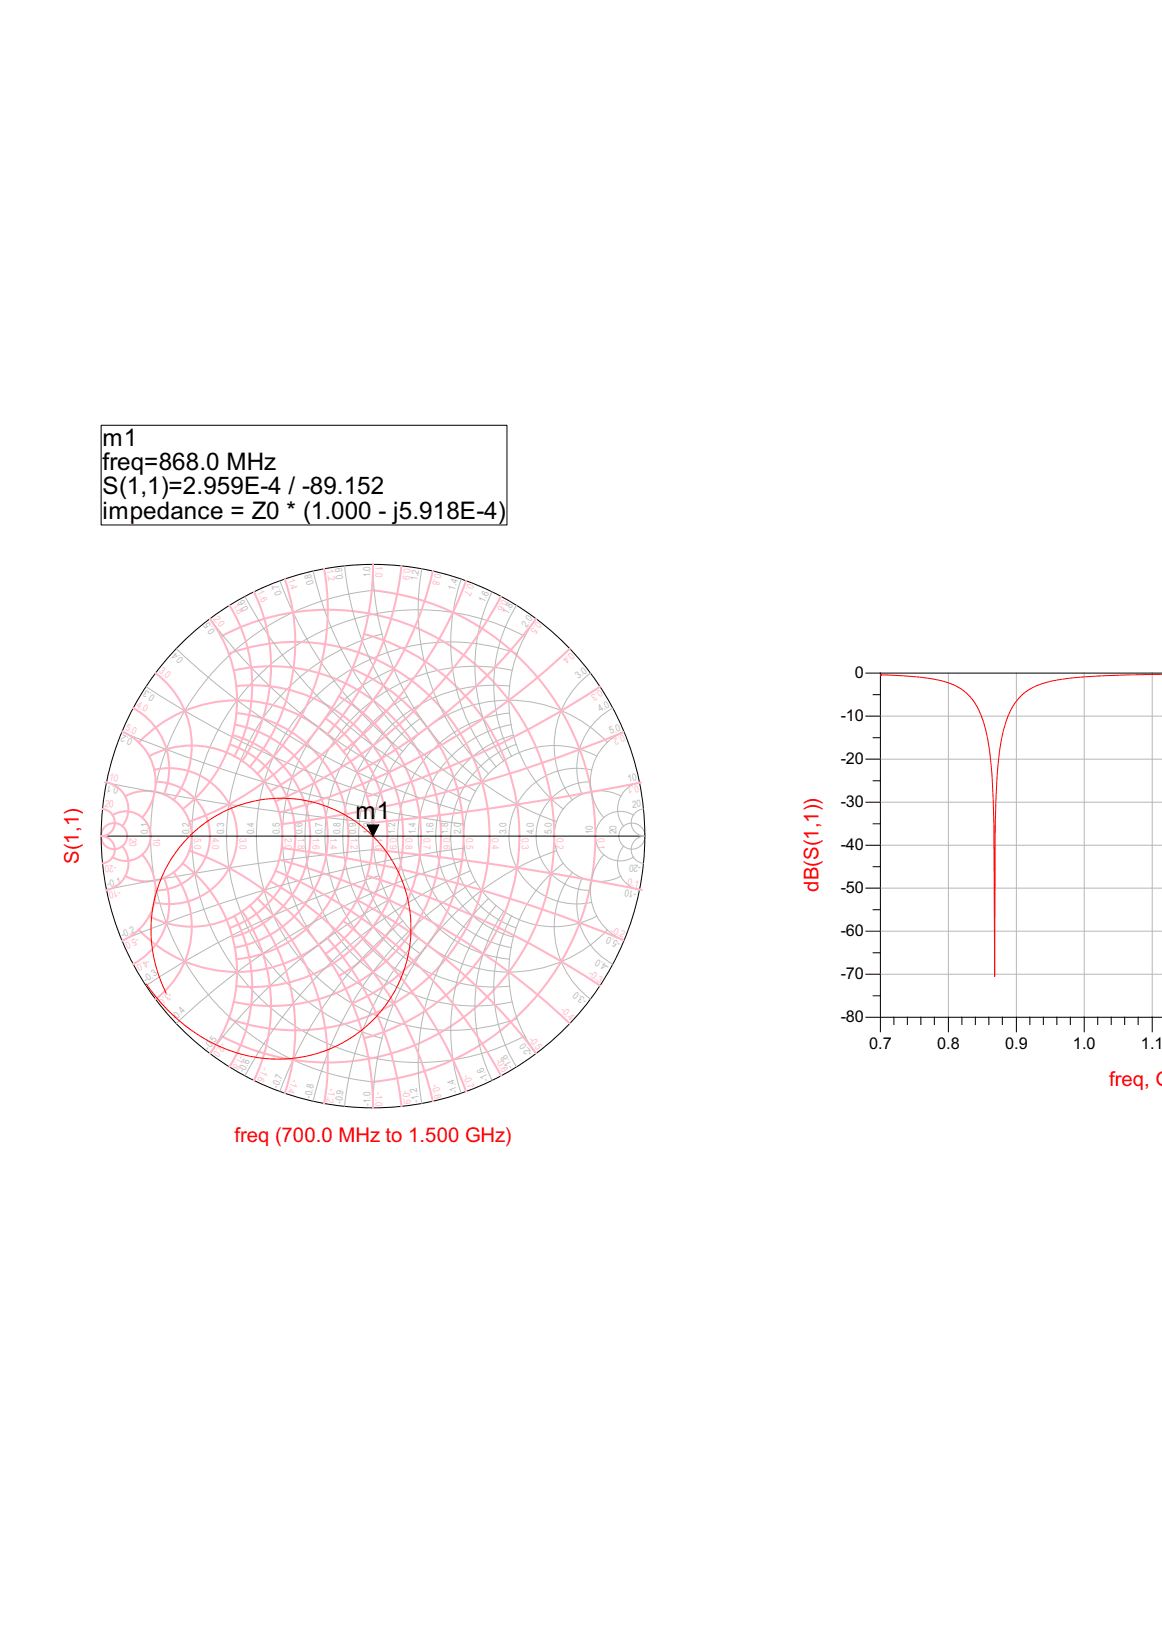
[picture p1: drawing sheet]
<svg xmlns="http://www.w3.org/2000/svg" width="210mm" height="297mm" viewBox="0 0 210 297" stroke-linecap="round" stroke-linejoin="round" font-family="sans-serif">
<g fill="none" stroke="#b8b8b8" stroke-width=".18">
<path d="M31.9 117.3a122.6 122.6 0 0 0 52.4 29.5M38 111.9a98.7 98.7 0 0 0 32.3 27.6M44.3 107.8a82.2 82.2 0 0 0 40.7 37M50.6 105a70.3 70.3 0 0 0 22.2 30.8M56.6 103.2a61.5 61.5 0 0 0 29.3 39.7M62.2 102.3a54.3 54.3 0 0 0 13.5 30.4M67.4 102a49.1 49.1 0 0 0 33.1 46.4M67.5 106.7a44.6 44.6 0 0 0-40.3 44.4 44.6 44.6 0 0 0 40.3 44.4M69 114.5a37.8 37.8 0 0 0-28.1 36.6 37.8 37.8 0 0 0 28.1 36.5M76.2 102.8a40.9 40.9 0 0 0 12 37M83.3 104.7a35.1 35.1 0 0 0 6.3 33.8M88.9 107a30.7 30.7 0 0 0 2.1 30.5"/>
<path d="M93.3 109.4a27.3 27.3 0 0 0-.9 27.3M93.4 118.1a35.1 35.1 0 0 0-47.1 33 35.1 35.1 0 0 0 47.1 32.9M94.8 115a40.9 40.9 0 0 0-60.2 36.1 40.9 40.9 0 0 0 60.2 36.1M96.8 111.8a24.6 24.6 0 0 0 4.9 34.4M22.2 132.3a243.8 243.8 0 0 0 61.6 16.6M26.4 124.1a163 163 0 0 0 42 19.8M71.1 120.9a32.7 32.7 0 0 0-20.1 30.2 32.7 32.7 0 0 0 20.1 30.2M73.5 125.8a28.9 28.9 0 0 0 0 50.5M76 129.8a25.8 25.8 0 0 0 0 42.6M92 128.8a22.3 22.3 0 0 0-20.2 22.3 22.3 22.3 0 0 0 20.2 22.2M92.1 124a27.3 27.3 0 0 0-30.2 27.1 27.3 27.3 0 0 0 30.1 27.1M92.3 130.9a20.5 20.5 0 0 0-16.8 20.2 20.5 20.5 0 0 0 16.8 20.1"/>
<path d="M92.5 121.1a30.7 30.7 0 0 0-37.4 30 30.7 30.7 0 0 0 37.4 29.9M92.7 132.8a18.9 18.9 0 0 0-14 18.3 18.9 18.9 0 0 0 14 18.2M93.2 134.5a17.5 17.5 0 0 0-11.8 16.6 17.5 17.5 0 0 0 11.8 16.5M106.7 121.6a16.4 16.4 0 0 0-3.3 22.9M106.9 139.1a12.3 12.3 0 0 0-15 12 12.3 12.3 0 0 0 15 11.9M107.8 136.6a16.4 16.4 0 0 0-24.1 14.5 16.4 16.4 0 0 0 24.1 14.4M109.7 134.1a24.6 24.6 0 0 0-35-.5 24.6 24.6 0 0 0 0 35 24.6 24.6 0 0 0 35-.6M110.7 128a12.3 12.3 0 0 0-5.6 15.5M112.7 132.2a9.8 9.8 0 0 0-3.6 15.5M159 137.2h51M159 129.4h51M171.3 121.6v62.2"/>
<path d="M183.6 121.6v62.2M195.9 121.6v62.2M208.1 121.6v62.2M18.9 141.4a490.3 490.3 0 0 0 48.2 7.2M67.2 153.5a490.5 490.5 0 0 0-48.2 7.3M68.4 158.2a163 163 0 0 0-42 19.8M83.9 153.2a243.9 243.9 0 0 0-61.7 16.6M84.3 155.3a122.6 122.6 0 0 0-52.4 29.6M85 157.3a82.2 82.2 0 0 0-40.7 37M85.9 159.2a61.5 61.5 0 0 0-29.3 39.7M100.5 153.7a49.1 49.1 0 0 0-33.1 46.5M101.7 156a24.6 24.6 0 0 0-4.9 34.3"/>
<path d="M103.4 157.6a16.4 16.4 0 0 0 3.3 22.9M105.1 158.6a12.3 12.3 0 0 0 5.6 15.6M106.7 141.3a9.8 9.8 0 0 0-9.9 9.8 9.8 9.8 0 0 0 9.9 9.8M109.1 154.4a9.8 9.8 0 0 0 3.6 15.6M112.2 143.8a8.2 8.2 0 0 0-12.1 7.3 8.2 8.2 0 0 0 12.1 7.2M112.7 152.9a4.9 4.9 0 0 0 2.8 7.9M114.4 147.3a4.5 4.5 0 0 0-6.8 3.8 4.5 4.5 0 0 0 6.8 3.8M115.5 141.4a4.9 4.9 0 0 0-2.8 7.9M116.2 146.2a2.46 2.46 0 0 0-2.2 2.5 2.46 2.46 0 0 0 2.5 2.4 2.46 2.46 0 0 0-2.5 2.3 2.46 2.46 0 0 0 2.2 2.6M159 152.7h51M159 144.9h51M70.3 162.6a98.7 98.7 0 0 0-32.3 27.6"/>
<path d="M72.8 166.4a70.3 70.3 0 0 0-22.2 30.7M75.7 169.4a54.3 54.3 0 0 0-13.5 30.4M88.2 162.4a40.9 40.9 0 0 0-12 37M89.6 163.6a35.1 35.1 0 0 0-6.3 33.9M91 164.7a30.7 30.7 0 0 0-2.1 30.5M92.4 165.5a27.3 27.3 0 0 0 .9 27.2M159 176h51M159 168.2h51M159 160.5h51"/>
<circle cx="114.1" cy="151.1" r="2.36"/>
</g>
<g fill="none" stroke="#ffb5c5" stroke-width=".37">
<path d="M37.9 111.8a24.5 24.5 0 0 1-4.9 34.4M40 115a40.9 40.9 0 0 1 60.1 36.1 40.9 40.9 0 0 1-60.1 36.1M41.3 118.1a35.1 35.1 0 0 1 47.1 33 35.1 35.1 0 0 1-47.1 32.9M41.5 109.4a27.3 27.3 0 0 1 .8 27.3M45.9 107a30.7 30.7 0 0 1-2.1 30.5M51.5 104.7a35.1 35.1 0 0 1-6.4 33.8M58.5 102.8a40.9 40.9 0 0 1-12 37M65.8 114.5a37.8 37.8 0 0 1 28 36.6 37.8 37.8 0 0 1-28.1 36.5M67.2 106.7a44.6 44.6 0 0 1 40.4 44.4 44.6 44.6 0 0 1-40.4 44.4M67.4 102a49.1 49.1 0 0 1-33.2 46.4M72.5 102.3a54.3 54.3 0 0 1-13.4 30.4M78.2 103.2a61.5 61.5 0 0 1-29.3 39.7"/>
<path d="M84.2 105a70.3 70.3 0 0 1-22.2 30.8M90.5 107.8a82.2 82.2 0 0 1-40.7 37M96.8 111.9a98.7 98.7 0 0 1-32.3 27.6M102.9 117.3a122.6 122.6 0 0 1-52.4 29.5M22.1 132.2a9.8 9.8 0 0 1 3.6 15.5M24.1 128a12.3 12.3 0 0 1 5.5 15.5M25.1 134.1a24.5 24.5 0 0 1 35-.5 24.5 24.5 0 0 1 0 35 24.5 24.5 0 0 1-35-.6M26.9 136.6a16.4 16.4 0 0 1 24.1 14.5 16.4 16.4 0 0 1-24.1 14.4M27.9 139.1a12.3 12.3 0 0 1 14.9 12 12.3 12.3 0 0 1-14.9 12M28.1 121.6a16.4 16.4 0 0 1 3.3 22.9M41.5 134.5a17.5 17.5 0 0 1 11.8 16.6 17.5 17.5 0 0 1-11.8 16.5M42 132.8a18.9 18.9 0 0 1 14 18.3 18.9 18.9 0 0 1-14 18.2"/>
<path d="M42.3 121.1a30.7 30.7 0 0 1 37.4 30 30.7 30.7 0 0 1-37.5 29.9M42.4 130.9a20.5 20.5 0 0 1 16.8 20.2 20.5 20.5 0 0 1-16.8 20.1M42.7 124a27.3 27.3 0 0 1 30.1 27.1 27.3 27.3 0 0 1-30.1 27.1M42.7 128.8a22.3 22.3 0 0 1 20.2 22.3 22.3 22.3 0 0 1-20.2 22.2M58.8 129.8a25.8 25.8 0 0 1 0 42.6M61.2 125.8a28.9 28.9 0 0 1 0 50.5M63.6 120.9a32.7 32.7 0 0 1 20.1 30.2 32.7 32.7 0 0 1-20.1 30.2M108.3 124.1a163 163 0 0 1-42 19.8M112.5 132.3a243.9 243.9 0 0 1-61.6 16.6M18.5 146.2a2.46 2.46 0 0 1 2.2 2.5 2.46 2.46 0 0 1-2.4 2.4 2.46 2.46 0 0 1 2.4 2.3 2.46 2.46 0 0 1-2.2 2.6M19.2 141.4a4.9 4.9 0 0 1 2.9 7.9M20.3 147.3a4.5 4.5 0 0 1 6.9 3.8 4.5 4.5 0 0 1-6.9 3.8"/>
<path d="M22.1 152.9a4.9 4.9 0 0 1-2.8 7.9M22.6 143.9a8.2 8.2 0 0 1 12 7.2 8.2 8.2 0 0 1-12 7.2M25.7 154.4a9.8 9.8 0 0 1-3.6 15.6M28.1 141.3a9.8 9.8 0 0 1 9.8 9.8 9.8 9.8 0 0 1-9.8 9.8M29.6 158.6a12.3 12.3 0 0 1-5.5 15.6M31.4 157.6a16.4 16.4 0 0 1-3.3 22.9M33 156a24.5 24.5 0 0 1 4.9 34.3M34.2 153.7a49.1 49.1 0 0 1 33.2 46.5M48.9 159.2a61.5 61.5 0 0 1 29.3 39.8M49.8 157.3a82.2 82.2 0 0 1 40.7 37M50.5 155.4a122.6 122.6 0 0 1 52.4 29.5M51 153.2a243.8 243.8 0 0 1 61.6 16.6"/>
<path d="M66.4 158.2a162.9 162.9 0 0 1 41.9 19.8M67.7 153.5a490.4 490.4 0 0 1 48.2 7.3M115.7 141.4a490.2 490.2 0 0 1-48.2 7.2M42.3 165.5a27.3 27.3 0 0 1-.8 27.2M43.8 164.7a30.7 30.7 0 0 1 2.1 30.5M45.1 163.6a35.1 35.1 0 0 1 6.4 33.9M46.5 162.4a40.9 40.9 0 0 1 12 37M59.1 169.4a54.3 54.3 0 0 1 13.4 30.4M62 166.4a70.3 70.3 0 0 1 22.2 30.7M64.5 162.6a98.7 98.7 0 0 1 32.3 27.6"/>
<circle cx="20.6" cy="151.1" r="2.36"/>
</g>
<g fill="none" stroke="#000" stroke-width=".18">
<path d="M18.3 76.8h73.3v18.1h-73.3zM156.4 137.2h2.6M156.4 129.4h2.6M156.4 121.6h53.6M157.7 133.3h1.3M157.7 125.5h1.3M159 121.6v64.8M18.3 151.1h98.2M66.4 149.1h2l-1 2zM156.4 152.7h2.6M156.4 144.9h2.6M157.7 156.6h1.3"/>
<path d="M157.7 148.8h1.3M157.7 141.1h1.3M156.4 176h2.6M156.4 168.2h2.6M156.4 160.5h2.6M157.7 179.9h1.3M157.7 172.1h1.3M157.7 164.4h1.3M156.4 183.8h53.6M161.5 183.8v1.3M163.9 183.8v1.3M166.3 183.8v1.3"/>
<path d="M168.8 183.8v1.3M171.3 183.8v2.6M173.8 183.8v1.3M176.2 183.8v1.3M178.6 183.8v1.3M181.1 183.8v1.3M183.6 183.8v2.6M186 183.8v1.3M188.5 183.8v1.3M190.9 183.8v1.3M193.3 183.8v1.3M195.9 183.8v2.6"/>
<path d="M198.3 183.8v1.3M200.7 183.8v1.3M203.2 183.8v1.3M205.6 183.8v1.3M208.1 183.8v2.6"/>
<circle cx="67.4" cy="151.1" r="49.1"/>
</g>
<path d="M26.4 177.8l1.6 2.2 1.5 1.7 3.5 3.3 3.8 2.6 2.4 1.3 2.1 .8 2.2 .8 2.2 .4 4.2 .5 4.1-.3 3.9-1a23.6 23.6 0 0 0 16.3-21.4 23.3 23.3 0 0 0-6.2-17 23.5 23.5 0 0 0-25.5-5.9 23.5 23.5 0 0 0-15.2 21.2l.1 3.2 .4 3 1 3.3 1.2 3" fill="none" stroke="#f00" stroke-width=".18"/>
<path d="M66.4 149.1h2l-1 2z" fill="#000"/>
<g fill="#f00">
<path d="M159 121.8h.2v.2h-.2z"/>
<path d="M159.1 121.8h.1v.2h-.1z"/>
</g>
<path d="M210 121.8l-11.7 .3-6.6 .6-2 .4-2.1 .6-1.7 .9-1.2 .9a12.3 12.3 0 0 0-3.6 7 57.6 57.6 0 0 0-1.2 11.9l-.1 4.7-.1 27.4-.2-27.3-.1-4.7a59.3 59.3 0 0 0-1.3-12.6 12.3 12.3 0 0 0-3.6-6.7l-.9-.7-1.8-.9-3.2-.9-3.8-.5-5.6-.3" fill="none" stroke="#f00" stroke-width=".18"/>
<g font-size="4.4">
<text x="18.5" y="80.6">m1</text>
<text x="18.5" y="85">freq=868.0 MHz</text>
<text x="18.5" y="89.3">S(1,1)=2.959E-4 / -89.152</text>
<text x="18.5" y="93.7">i</text>
<text x="19.6" y="93.7">mpedance = Z0 * (1.000 - j5.918E-4)</text>
<text x="64.2" y="148">m1</text>
</g>
<g font-size="3.7" fill="#f00">
<text x="14.3" y="156.1" transform="rotate(-90 14.3 156.1)">S(1,1)</text>
<text x="147.9" y="161.1" transform="rotate(-90 147.9 161.1)">dB(S(1,1))</text>
<text x="200.4" y="196.3">freq, G</text>
<text x="42.4" y="206.4">freq (700.0 MHz to 1.500 GHz)</text>
</g>
<g font-size="2.9">
<text x="154.4" y="122.5">0</text>
<text x="151.9" y="130.3">-10</text>
<text x="151.9" y="138">-20</text>
<text x="151.9" y="145.8">-30</text>
<text x="151.9" y="153.6">-40</text>
<text x="151.9" y="161.4">-50</text>
<text x="151.9" y="169.1">-60</text>
<text x="151.9" y="176.9">-70</text>
<text x="151.9" y="184.7">-80</text>
<text x="157" y="189.5">0.7</text>
<text x="169.3" y="189.5">0.8</text>
<text x="181.6" y="189.5">0.9</text>
<text x="193.8" y="189.5">1.0</text>
<text x="206.1" y="189.5">1.1</text>
</g>
<g font-size="1.8" fill="#ffb5c5">
<text x="46.4" y="107" transform="rotate(64 46.4 107)">1.6</text>
<text x="52" y="104.8" transform="rotate(71 52 104.8)">1.4</text>
<text x="59" y="103" transform="rotate(80 59 103)">1.2</text>
<text x="67.8" y="102.3" transform="rotate(90 67.8 102.3)">1.0</text>
<text x="73" y="102.6" transform="rotate(96 73 102.6)">0.9</text>
<text x="78.5" y="103.6" transform="rotate(103 78.5 103.6)">0.8</text>
<text x="84.5" y="105.4" transform="rotate(110 84.5 105.4)">0.7</text>
<text x="38.5" y="111.8" transform="rotate(53 38.5 111.8)">2.0</text>
<text x="42" y="109.4" transform="rotate(58 42 109.4)">1.8</text>
<text x="90.7" y="108.2" transform="rotate(118 90.7 108.2)">0.6</text>
<text x="97" y="112.3" transform="rotate(127 97 112.3)">0.5</text>
<text x="103" y="117.7" transform="rotate(136 103 117.7)">0.4</text>
<text x="28.6" y="121.5" transform="rotate(37 28.6 121.5)">3.0</text>
<text x="108.3" y="124.6" transform="rotate(147 108.3 124.6)">0.3</text>
<text x="22.5" y="131.9" transform="rotate(23 22.5 131.9)">5.0</text>
<text x="24.6" y="127.7" transform="rotate(28 24.6 127.7)">4.0</text>
<text x="112.6" y="132.7" transform="rotate(157 112.6 132.7)">0.2</text>
<text x="19.7" y="141" transform="rotate(11 19.7 141)">10</text>
<text x="115.3" y="141.8" transform="rotate(169 115.3 141.8)">0.1</text>
<text x="18.9" y="145.7" transform="rotate(6 18.9 145.7)">20</text>
<text x="23.4" y="151.4" transform="rotate(90 23.4 151.4)">20</text>
<text x="27.6" y="151.4" transform="rotate(90 27.6 151.4)">10</text>
<text x="35.1" y="151.4" transform="rotate(90 35.1 151.4)">5.0</text>
<text x="38.4" y="151.4" transform="rotate(90 38.4 151.4)">4.0</text>
<text x="43.3" y="151.4" transform="rotate(90 43.3 151.4)">3.0</text>
<text x="51.4" y="151.4" transform="rotate(90 51.4 151.4)">2.0</text>
<text x="53.8" y="151.4" transform="rotate(90 53.8 151.4)">1.8</text>
<text x="56.5" y="151.4" transform="rotate(90 56.5 151.4)">1.6</text>
<text x="59.6" y="151.4" transform="rotate(90 59.6 151.4)">1.4</text>
<text x="63.4" y="151.4" transform="rotate(90 63.4 151.4)">1.2</text>
<text x="67.8" y="151.4" transform="rotate(90 67.8 151.4)">1.0</text>
<text x="70.4" y="151.4" transform="rotate(90 70.4 151.4)">0.9</text>
<text x="73.3" y="151.4" transform="rotate(90 73.3 151.4)">0.8</text>
<text x="76.5" y="151.4" transform="rotate(90 76.5 151.4)">0.7</text>
<text x="80.1" y="151.4" transform="rotate(90 80.1 151.4)">0.6</text>
<text x="84.2" y="151.4" transform="rotate(90 84.2 151.4)">0.5</text>
<text x="88.9" y="151.4" transform="rotate(90 88.9 151.4)">0.4</text>
<text x="94.3" y="151.4" transform="rotate(90 94.3 151.4)">0.3</text>
<text x="100.5" y="151.4" transform="rotate(90 100.5 151.4)">0.2</text>
<text x="108" y="151.4" transform="rotate(90 108 151.4)">0.1</text>
<text x="21" y="156.2" transform="rotate(174 21 156.2)">-20</text>
<text x="21.7" y="160.8" transform="rotate(169 21.7 160.8)">-10</text>
<text x="112.8" y="159.8" transform="rotate(11 112.8 159.8)">-0.1</text>
<text x="24.9" y="169.3" transform="rotate(157 24.9 169.3)">-5.0</text>
<text x="26.8" y="173.2" transform="rotate(152 26.8 173.2)">-4.0</text>
<text x="110.2" y="168.5" transform="rotate(23 110.2 168.5)">-0.2</text>
<text x="30.6" y="179.2" transform="rotate(143 30.6 179.2)">-3.0</text>
<text x="106.2" y="176.2" transform="rotate(33 106.2 176.2)">-0.3</text>
<text x="101.2" y="182.7" transform="rotate(44 101.2 182.7)">-0.4</text>
<text x="40" y="188.4" transform="rotate(127 40 188.4)">-2.0</text>
<text x="43.3" y="190.6" transform="rotate(122 43.3 190.6)">-1.8</text>
<text x="89.5" y="191.7" transform="rotate(62 89.5 191.7)">-0.6</text>
<text x="95.5" y="187.8" transform="rotate(53 95.5 187.8)">-0.5</text>
<text x="47.5" y="192.8" transform="rotate(116 47.5 192.8)">-1.6</text>
<text x="52.8" y="195" transform="rotate(109 52.8 195)">-1.4</text>
<text x="59.4" y="196.7" transform="rotate(100 59.4 196.7)">-1.2</text>
<text x="67.8" y="197.3" transform="rotate(90 67.8 197.3)">-1.0</text>
<text x="72.7" y="197.1" transform="rotate(84 72.7 197.1)">-0.9</text>
<text x="78" y="196.1" transform="rotate(77 78 196.1)">-0.8</text>
<text x="83.7" y="194.4" transform="rotate(70 83.7 194.4)">-0.7</text>
</g>
<g font-size="1.8" fill="#b8b8b8">
<text x="50.9" y="107.3" transform="rotate(-110 50.9 107.3)">0.7</text>
<text x="56.7" y="105.6" transform="rotate(-103 56.7 105.6)">0.8</text>
<text x="62" y="104.6" transform="rotate(-96 62 104.6)">0.9</text>
<text x="66.9" y="104.3" transform="rotate(-90 66.9 104.3)">1.0</text>
<text x="75.4" y="105" transform="rotate(-80 75.4 105)">1.2</text>
<text x="82.1" y="106.7" transform="rotate(-71 82.1 106.7)">1.4</text>
<text x="39" y="113.9" transform="rotate(-127 39 113.9)">0.5</text>
<text x="45" y="110" transform="rotate(-118 45 110)">0.6</text>
<text x="87.5" y="108.9" transform="rotate(-64 87.5 108.9)">1.6</text>
<text x="91.7" y="111.1" transform="rotate(-58 91.7 111.1)">1.8</text>
<text x="95.1" y="113.4" transform="rotate(-53 95.1 113.4)">2.0</text>
<text x="33.2" y="119.2" transform="rotate(-136 33.2 119.2)">0.4</text>
<text x="28.1" y="125.7" transform="rotate(-147 28.1 125.7)">0.3</text>
<text x="104.5" y="122.7" transform="rotate(-37 104.5 122.7)">3.0</text>
<text x="108.4" y="128.7" transform="rotate(-28 108.4 128.7)">4.0</text>
<text x="24" y="133.5" transform="rotate(-157 24 133.5)">0.2</text>
<text x="110.4" y="132.7" transform="rotate(-23 110.4 132.7)">5.0</text>
<text x="21.4" y="142.3" transform="rotate(-169 21.4 142.3)">0.1</text>
<text x="113.5" y="141.3" transform="rotate(-11 113.5 141.3)">10</text>
<text x="114.3" y="145.9" transform="rotate(-6 114.3 145.9)">20</text>
<text x="26.8" y="150.7" transform="rotate(-90 26.8 150.7)">0.1</text>
<text x="34.2" y="150.7" transform="rotate(-90 34.2 150.7)">0.2</text>
<text x="40.5" y="150.7" transform="rotate(-90 40.5 150.7)">0.3</text>
<text x="45.9" y="150.7" transform="rotate(-90 45.9 150.7)">0.4</text>
<text x="50.6" y="150.7" transform="rotate(-90 50.6 150.7)">0.5</text>
<text x="54.7" y="150.7" transform="rotate(-90 54.7 150.7)">0.6</text>
<text x="58.3" y="150.7" transform="rotate(-90 58.3 150.7)">0.7</text>
<text x="61.5" y="150.7" transform="rotate(-90 61.5 150.7)">0.8</text>
<text x="64.4" y="150.7" transform="rotate(-90 64.4 150.7)">0.9</text>
<text x="66.9" y="150.7" transform="rotate(-90 66.9 150.7)">1.0</text>
<text x="71.4" y="150.7" transform="rotate(-90 71.4 150.7)">1.2</text>
<text x="75.1" y="150.7" transform="rotate(-90 75.1 150.7)">1.4</text>
<text x="78.3" y="150.7" transform="rotate(-90 78.3 150.7)">1.6</text>
<text x="81" y="150.7" transform="rotate(-90 81 150.7)">1.8</text>
<text x="83.3" y="150.7" transform="rotate(-90 83.3 150.7)">2.0</text>
<text x="91.5" y="150.7" transform="rotate(-90 91.5 150.7)">3.0</text>
<text x="96.4" y="150.7" transform="rotate(-90 96.4 150.7)">4.0</text>
<text x="99.7" y="150.7" transform="rotate(-90 99.7 150.7)">5.0</text>
<text x="107.1" y="150.7" transform="rotate(-90 107.1 150.7)">10</text>
<text x="111.4" y="150.7" transform="rotate(-90 111.4 150.7)">20</text>
<text x="19.5" y="160.3" transform="rotate(-11 19.5 160.3)">-0.1</text>
<text x="115.1" y="161.1" transform="rotate(-169 115.1 161.1)">-10</text>
<text x="115.8" y="156.4" transform="rotate(-174 115.8 156.4)">-20</text>
<text x="22.2" y="169.4" transform="rotate(-23 22.2 169.4)">-0.2</text>
<text x="112.2" y="170.2" transform="rotate(-157 112.2 170.2)">-5.0</text>
<text x="26.4" y="177.5" transform="rotate(-33 26.4 177.5)">-0.3</text>
<text x="110.2" y="174.4" transform="rotate(-152 110.2 174.4)">-4.0</text>
<text x="31.7" y="184.4" transform="rotate(-44 31.7 184.4)">-0.4</text>
<text x="106.1" y="180.7" transform="rotate(-143 106.1 180.7)">-3.0</text>
<text x="37.8" y="189.8" transform="rotate(-53 37.8 189.8)">-0.5</text>
<text x="96.3" y="190.3" transform="rotate(-127 96.3 190.3)">-2.0</text>
<text x="44" y="193.9" transform="rotate(-62 44 193.9)">-0.6</text>
<text x="50.3" y="196.7" transform="rotate(-70 50.3 196.7)">-0.7</text>
<text x="82.8" y="197.3" transform="rotate(-109 82.8 197.3)">-1.4</text>
<text x="88.4" y="195.1" transform="rotate(-116 88.4 195.1)">-1.6</text>
<text x="92.8" y="192.7" transform="rotate(-122 92.8 192.7)">-1.8</text>
<text x="56.2" y="198.5" transform="rotate(-77 56.2 198.5)">-0.8</text>
<text x="61.8" y="199.5" transform="rotate(-84 61.8 199.5)">-0.9</text>
<text x="66.9" y="199.8" transform="rotate(-90 66.9 199.8)">-1.0</text>
<text x="75.7" y="199.1" transform="rotate(-100 75.7 199.1)">-1.2</text>
</g>
</svg>
